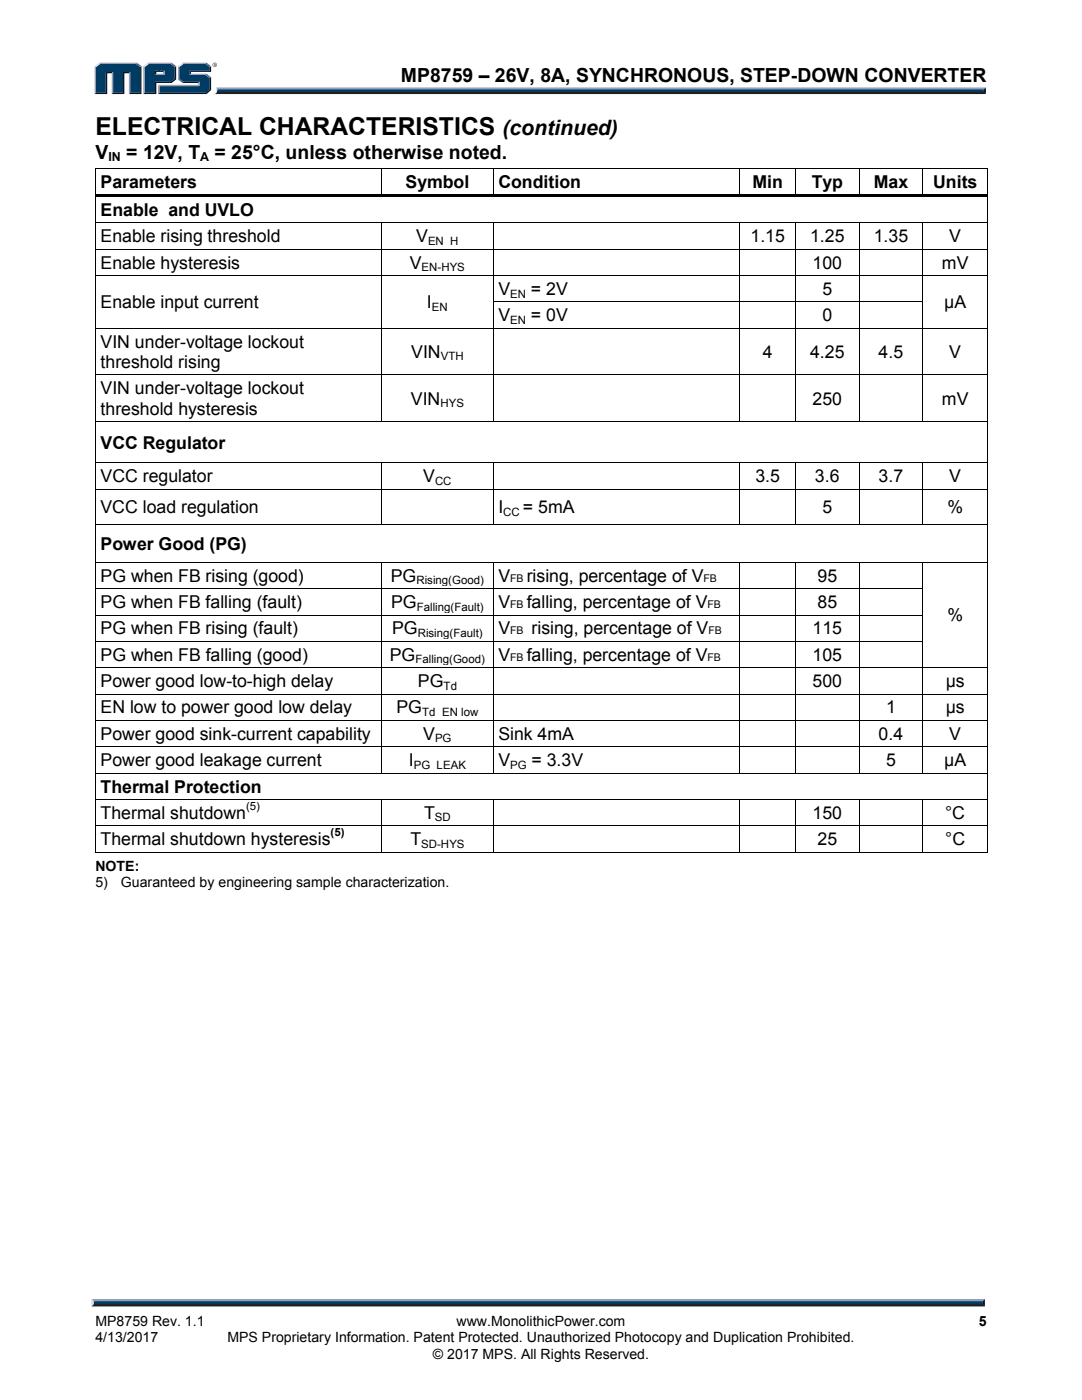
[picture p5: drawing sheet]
<svg xmlns="http://www.w3.org/2000/svg" width="216mm" height="279mm" viewBox="0 0 216 279" stroke-linecap="round" stroke-linejoin="round" font-family="sans-serif">
<path d="M43.2 17.5h153.5l-.4 .6h-153z" fill="#94a0b9"/>
<path d="M43.3 18.1h153l.4 .7h-153.9l.4-.3z" fill="#231f20"/>
<path d="M196.3 17.9l.4-.4v1.3l-.4-.4z" fill="#001339"/>
<path d="M43.4 17.9h152.9v.5h-153z" fill="#003b63"/>
<path d="M43.2 17.4l.2 .6a.79 .79 0 0 1-.6 .8l.1-.1a1.24 1.24 0 0 0 .3-1.3z" fill="#dcddde"/>
<path d="M30.9 15l.3-.3h1.3l.3 .3z" fill="#94a0b9"/>
<g fill="#003b63">
<path d="M19.2 13.4l.8-.6h7.2l.8 .6v5.1h-2v-4.1h-1.5v4.1h-1.9v-4.1h-1.5v4.1h-1.9z"/>
<path d="M28.9 13.4l.8-.6h2.1v1.3h-.9v.9h1.9v-.9h-1.2v-1.3h2.5l.8 .6v2.3l-.8 .6h-3.2v2.2h-2z"/>
<path d="M31.8 17.2h8v-.9h-3.2l-.8-.6v-2.3l.8-.6h4.4l.9 .6v.7h-4.1v.9h3.2l.9 .6v2.2l-.9 .7h-9.2z"/>
</g>
<path d="M36.4 12.6h4.8" fill="none" stroke="#94a0b9" stroke-width=".26"/>
<path d="M35.5 13.2l.9-.7 .2 .3-.8 .6z" fill="#dcddde"/>
<path d="M35.7 13.2v2.7" fill="none" stroke="#94a0b9" stroke-width=".27"/>
<path d="M35.5 15.9l.3-.2 .8 .6-.2 .3z" fill="#547194"/>
<path d="M36.4 16.4h3.4" fill="none" stroke="#001339" stroke-width=".26"/>
<g fill="#94a0b9">
<path d="M31.6 16.9h8v-.3l.2-.3v.9h-8z"/>
<path d="M31.6 16.9l.2 .3v1.3l-.2 .3z"/>
</g>
<path d="M37.8 14.1h4.1v-.7l.2-.2v1.2h-4v.3l-.3 .3z" fill="#001339"/>
<path d="M37.8 14.8h3.4" fill="none" stroke="#94a0b9" stroke-width=".26"/>
<path d="M41.2 14.7l.9 .7-.2 .2-.9-.6z" fill="#547194"/>
<g fill="#001339">
<path d="M31.6 18.8l.2-.3h9.2l.9-.7v-2.2l.2-.2v2.6l-.9 .8z"/>
<path d="M30.9 16.3h3.2l.8-.6v-2.3l.3-.2v2.7l-.9 .7h-3.1v2.2h-2.6l.3-.3h2z"/>
</g>
<path d="M34.3 12.5l.9 .7-.3 .2-.8-.6z" fill="#547194"/>
<path d="M29.5 12.6h4.8" fill="none" stroke="#94a0b9" stroke-width=".26"/>
<path d="M28.6 13.2l.9-.7 .2 .3-.8 .6z" fill="#dcddde"/>
<path d="M28.7 13.2v5.6" fill="none" stroke="#94a0b9" stroke-width=".27"/>
<path d="M32.5 14.4l.3-.3v.9l-.3-.3z" fill="#94a0b9"/>
<g fill="#001339">
<path d="M30.9 14.1h1.9l-.3 .3h-1.3v.3l-.3 .3z"/>
<path d="M28 13.4l.2-.2v5.6h-2.5l.3-.3h2z"/>
</g>
<path d="M27.3 12.5l.9 .7-.2 .2-.8-.6z" fill="#547194"/>
<path d="M19.8 12.6h7.5" fill="none" stroke="#94a0b9" stroke-width=".26"/>
<path d="M18.9 13.2l.9-.7 .2 .3-.8 .6z" fill="#dcddde"/>
<path d="M19 13.2v5.6" fill="none" stroke="#94a0b9" stroke-width=".27"/>
<path d="M21.1 14.4h1.5l-.3 .2h-.9v4.2h-2.5l.3-.3h1.9z" fill="#001339"/>
<path d="M22.4 14.4v4.4" fill="none" stroke="#94a0b9" stroke-width=".27"/>
<path d="M24.5 14.4h1.5l-.3 .2h-.9v4.2h-2.5l.3-.3h1.9z" fill="#001339"/>
<path d="M25.8 14.4v4.4" fill="none" stroke="#94a0b9" stroke-width=".27"/>
<path d="M41.2 12.5l.9 .7-.2 .2-.9-.6z" fill="#547194"/>
<g fill="#231f20">
<path d="M18.7 260h177.4l.4 .7h-178.2z"/>
<path d="M42.4 13a.45 .45 0 0 1 .9 0 .45 .45 0 0 1-.9 0zM42.5 12.9a.37 .37 0 0 0 .7 0 .37 .37 0 0 0-.7 0zM42.7 12.7l.3 .1 .1 .4-.3-.2-.1 .2zM42.8 12.8v.1h.1z"/>
</g>
<path d="M18.3 259.2h178.2l-.4 .8h-177.4z" fill="#94a0b9"/>
<path d="M196.5 259.2v1.5l-.4-.4v-.6z" fill="#001339"/>
<path d="M18.7 259.7h177.4v.6h-177.4z" fill="#003b63"/>
<path d="M18.3 259.2l.4 .5v.6l-.4 .4z" fill="#dcddde"/>
<g fill="#000">
<path d="M19 33.5h.1v.7h-.1zM19 38.8h.1v1h-.1zM19.1 38.8h177.9v.5h-177.9zM76.1 33.5h.2v.7h-.2zM98.3 33.5h.2v.7h-.2zM147.6 33.5h.1v.7h-.1zM158.7 33.5h.1v.7h-.1zM171.4 33.5h.1v.7h-.1zM184.1 33.5h.1v.7h-.1zM197 33.5h.2v.7h-.2zM197 33.5h.2v.2h-.2zM197 38.8h.2v1h-.2z"/>
<path d="M19 44.4h.1v.7h-.1zM19 49.7h.1v.7h-.1zM19 54.9h.1v.7h-.1zM76.1 44.4h.2v.7h-.2zM76.1 49.7h.2v.7h-.2zM76.1 54.9h.2v.7h-.2zM98.3 44.4h.2v.7h-.2zM98.3 49.7h.2v.7h-.2zM98.3 54.9h.2v.7h-.2zM147.6 44.4h.1v.7h-.1zM147.6 49.7h.1v.7h-.1zM147.6 54.9h.1v.7h-.1z"/>
<path d="M158.7 44.4h.1v.7h-.1zM158.7 49.7h.1v.7h-.1zM158.7 54.9h.1v.7h-.1zM171.4 44.4h.1v.7h-.1zM171.4 49.7h.1v.7h-.1zM171.4 54.9h.1v.7h-.1zM184.1 44.4h.1v.7h-.1zM184.1 49.7h.1v.7h-.1zM184.1 54.9h.1v.7h-.1zM197 44.4h.2v.7h-.2zM197 49.7h.2v.7h-.2zM197 54.9h.2v.7h-.2z"/>
<path d="M19 60.2h.1v.7h-.1zM19 65.4h.1v.7h-.1zM19 74.7h.1v.7h-.1zM76.1 60.2h.2v.7h-.2zM76.1 65.4h.2v.7h-.2zM76.1 74.7h.2v.7h-.2zM98.3 60.2h.2v.7h-.2zM98.3 65.4h.2v.7h-.2zM98.3 74.7h.2v.7h-.2zM147.6 60.2h.1v.7h-.1zM147.6 65.4h.1v.7h-.1zM147.6 74.7h.1v.7h-.1z"/>
<path d="M158.7 60.2h.1v.7h-.1zM158.7 65.4h.1v.7h-.1zM158.7 74.7h.1v.7h-.1zM171.4 60.2h.1v.7h-.1zM171.4 65.4h.1v.7h-.1zM171.4 74.7h.1v.7h-.1zM184.1 60.2h.1v.7h-.1zM184.1 65.4h.1v.7h-.1zM184.1 74.7h.1v.7h-.1zM197 60.2h.2v.7h-.2zM197 65.4h.2v.7h-.2zM197 74.7h.2v.7h-.2z"/>
<path d="M19 84.1h.1v.7h-.1zM19 92.3h.1v.7h-.1zM19 97.6h.1v.7h-.1zM76.1 92.3h.2v.7h-.2zM76.1 97.6h.2v.7h-.2zM98.3 92.3h.2v.7h-.2zM98.3 97.6h.2v.7h-.2zM147.6 92.3h.1v.7h-.1zM147.6 97.6h.1v.7h-.1zM158.7 92.3h.1v.7h-.1zM158.7 97.6h.1v.7h-.1zM171.4 92.3h.1v.7h-.1z"/>
<path d="M171.4 97.6h.1v.7h-.1zM184.1 92.3h.1v.7h-.1zM184.1 97.6h.1v.7h-.1zM197 84.1h.2v.7h-.2zM197 92.3h.2v.7h-.2zM197 97.6h.2v.7h-.2zM19 104.7h.1v.7h-.1zM19 112.2h.1v.7h-.1zM19 117.4h.1v.7h-.1zM76.1 112.2h.2v.7h-.2zM76.1 117.4h.2v.7h-.2zM98.3 112.2h.2v.7h-.2z"/>
<path d="M98.3 117.4h.2v.7h-.2zM147.6 112.2h.1v.7h-.1zM147.6 117.4h.1v.7h-.1zM158.7 112.2h.1v.7h-.1zM158.7 117.4h.1v.7h-.1zM171.4 112.2h.1v.7h-.1zM171.4 117.4h.1v.7h-.1zM184.1 112.2h.1v.7h-.1zM184.1 117.4h.1v.7h-.1zM197 104.7h.2v.7h-.2zM197 112.2h.2v.7h-.2zM197 117.4h.2v.7h-.2z"/>
<path d="M19 122.7h.1v.7h-.1zM19 127.9h.1v.7h-.1zM19 133.2h.1v.7h-.1zM19 138.5h.1v.6h-.1zM76.1 122.7h.2v.7h-.2zM76.1 127.9h.2v.7h-.2zM76.1 133.2h.2v.7h-.2zM76.1 138.5h.2v.6h-.2zM98.3 122.7h.2v.7h-.2zM98.3 127.9h.2v.7h-.2zM98.3 133.2h.2v.7h-.2zM98.3 138.5h.2v.6h-.2z"/>
<path d="M147.6 122.7h.1v.7h-.1zM147.6 127.9h.1v.7h-.1zM147.6 133.2h.1v.7h-.1zM147.6 138.5h.1v.6h-.1zM158.7 122.7h.1v.7h-.1zM158.7 127.9h.1v.7h-.1zM158.7 133.2h.1v.7h-.1zM158.7 138.5h.1v.6h-.1zM171.4 122.7h.1v.7h-.1zM171.4 127.9h.1v.7h-.1zM171.4 133.2h.1v.7h-.1zM171.4 138.5h.1v.6h-.1z"/>
<path d="M184.1 122.7h.1v.7h-.1zM184.1 127.9h.1v.7h-.1zM184.1 133.2h.1v.7h-.1zM184.1 138.5h.1v.6h-.1zM197 122.7h.2v.7h-.2zM197 127.9h.2v.7h-.2zM197 133.2h.2v.7h-.2zM197 138.5h.2v.6h-.2zM19 143.7h.1v.7h-.1zM19 148.9h.1v.7h-.1zM19 154.2h.1v.7h-.1zM76.1 143.7h.2v.7h-.2z"/>
<path d="M76.1 148.9h.2v.7h-.2zM98.3 143.7h.2v.7h-.2zM98.3 148.9h.2v.7h-.2zM147.6 143.7h.1v.7h-.1zM147.6 148.9h.1v.7h-.1zM158.7 143.7h.1v.7h-.1zM158.7 148.9h.1v.7h-.1zM171.4 143.7h.1v.7h-.1zM171.4 148.9h.1v.7h-.1zM184.1 143.7h.1v.7h-.1zM184.1 148.9h.1v.7h-.1zM197 143.7h.2v.7h-.2z"/>
<path d="M197 148.9h.2v.7h-.2zM197 154.2h.2v.7h-.2zM19 159.5h.1v.7h-.1zM19 164.7h.1v.7h-.1zM76.1 159.5h.2v.7h-.2zM76.1 164.7h.2v.7h-.2zM98.3 159.5h.2v.7h-.2zM98.3 164.7h.2v.7h-.2zM147.6 159.5h.1v.7h-.1zM147.6 164.7h.1v.7h-.1zM158.7 159.5h.1v.7h-.1zM158.7 164.7h.1v.7h-.1z"/>
<path d="M171.4 159.5h.1v.7h-.1zM171.4 164.7h.1v.7h-.1zM184.1 159.5h.1v.7h-.1zM184.1 164.7h.1v.7h-.1zM197 159.5h.2v.7h-.2zM197 164.7h.2v.7h-.2zM197 170h.2v.2h-.2z"/>
</g>
<g fill="none" stroke="#000" stroke-width=".2">
<path d="M19 33.6h57.1M19 34.2v4.6M19 39.8v4.6M76.2 34.2v4.6M76.3 33.6h22M98.4 34.2v4.6M98.5 33.6h49.1M147.6 34.2v4.6M147.7 33.6h11M158.8 34.2v4.6M158.8 33.6h12.6M171.5 34.2v4.6"/>
<path d="M171.5 33.6h12.6M184.1 34.2v4.6M184.2 33.6h12.8M197.1 34.2v4.6M197.1 39.8v4.6M19 45.1v4.6M19 50.4v4.5M19 55.6v4.6M19.1 44.5h57M19.1 49.8h57M19.1 55h57M76.2 45.1v4.6"/>
<path d="M76.2 50.4v4.5M76.2 55.6v4.6M76.3 44.5h22M76.3 49.8h22M76.3 55h22M98.4 45.1v4.6M98.4 50.4v4.5M98.4 55.6v4.6M98.5 44.5h49.1M98.5 49.8h49.1M98.5 55h49.1M147.6 45.1v4.6"/>
<path d="M147.6 50.4v4.5M147.6 55.6v4.6M147.7 44.5h11M147.7 49.8h11M147.7 55h11M158.8 45.1v4.6M158.8 50.4v4.5M158.8 55.6v4.6M158.8 44.5h12.6M158.8 49.8h12.6M158.8 55h12.6M171.5 45.1v4.6"/>
<path d="M171.5 50.4v4.5M171.5 55.6v4.6M171.5 44.5h12.6M171.5 49.8h12.6M171.5 55h12.6M184.1 45.1v4.6M184.1 50.4v4.5M184.1 55.6v4.6M184.2 44.5h12.8M184.2 49.8h12.8M184.2 55h12.8M197.1 45.1v4.6"/>
<path d="M197.1 50.4v4.5M197.1 55.6v4.6M19 60.9v4.5M19 66.1v8.6M19 75.4v8.7M19.1 65.5h57M19.1 74.8h57M76.2 60.9v4.5M76.2 66.1v8.6M76.2 75.4v8.7M76.3 65.5h22M76.3 74.8h22"/>
<path d="M98.4 60.9v4.5M98.4 66.1v8.6M98.4 75.4v8.7M98.5 60.3h49.1M98.5 65.5h49.1M98.5 74.8h49.1M147.6 60.9v4.5M147.6 66.1v8.6M147.6 75.4v8.7M147.7 60.3h11M147.7 65.5h11M147.7 74.8h11"/>
<path d="M158.8 60.9v4.5M158.8 66.1v8.6M158.8 75.4v8.7M158.8 60.3h12.6M158.8 65.5h12.6M158.8 74.8h12.6M171.5 60.9v4.5M171.5 66.1v8.6M171.5 75.4v8.7M171.5 60.3h12.6M171.5 65.5h12.6M171.5 74.8h12.6"/>
<path d="M184.1 60.9v4.5M184.1 66.1v8.6M184.1 75.4v8.7M184.2 65.5h12.8M184.2 74.8h12.8M197.1 60.9v4.5M197.1 66.1v8.6M197.1 75.4v8.7M19 84.8v7.5M19 93v4.6M19 98.3v6.4M19.1 84.1h177.9"/>
<path d="M19.1 92.4h57M19.1 97.6h57M76.2 93v4.6M76.2 98.3v6.4M76.3 92.4h22M76.3 97.6h22M98.4 93v4.6M98.4 98.3v6.4M98.5 92.4h49.1M98.5 97.6h49.1M147.6 93v4.6M147.6 98.3v6.4"/>
<path d="M147.7 92.4h11M147.7 97.6h11M158.8 93v4.6M158.8 98.3v6.4M158.8 92.4h12.6M158.8 97.6h12.6M171.5 93v4.6M171.5 98.3v6.4M171.5 92.4h12.6M171.5 97.6h12.6M184.1 93v4.6M184.1 98.3v6.4"/>
<path d="M184.2 92.4h12.8M184.2 97.6h12.8M197.1 84.8v7.5M197.1 93v4.6M197.1 98.3v6.4M19 105.4v6.8M19 112.9v4.5M19 118.1v4.6M19.1 104.8h177.9M19.1 112.2h57M19.1 117.5h57M76.2 112.9v4.5"/>
<path d="M76.2 118.1v4.6M76.3 112.2h22M76.3 117.5h22M98.4 112.9v4.5M98.4 118.1v4.6M98.5 112.2h49.1M98.5 117.5h49.1M147.6 112.9v4.5M147.6 118.1v4.6M147.7 112.2h11M147.7 117.5h11M158.8 112.9v4.5"/>
<path d="M158.8 118.1v4.6M158.8 112.2h12.6M158.8 117.5h12.6M171.5 112.9v4.5M171.5 118.1v4.6M171.5 112.2h12.6M171.5 117.5h12.6M184.1 112.9v4.5M184.1 118.1v4.6M184.2 112.2h12.8M197.1 105.4v6.8M197.1 112.9v4.5"/>
<path d="M197.1 118.1v4.6M19 123.4v4.5M19 128.6v4.6M19 133.9v4.6M19 139.1v4.6M19.1 122.8h57M19.1 128h57M19.1 133.3h57M19.1 138.5h57M76.2 123.4v4.5M76.2 128.6v4.6M76.2 133.9v4.6"/>
<path d="M76.2 139.1v4.6M76.3 122.8h22M76.3 128h22M76.3 133.3h22M76.3 138.5h22M98.4 123.4v4.5M98.4 128.6v4.6M98.4 133.9v4.6M98.4 139.1v4.6M98.5 122.8h49.1M98.5 128h49.1M98.5 133.3h49.1"/>
<path d="M98.5 138.5h49.1M147.6 123.4v4.5M147.6 128.6v4.6M147.6 133.9v4.6M147.6 139.1v4.6M147.7 122.8h11M147.7 128h11M147.7 133.3h11M147.7 138.5h11M158.8 123.4v4.5M158.8 128.6v4.6M158.8 133.9v4.6"/>
<path d="M158.8 139.1v4.6M158.8 122.8h12.6M158.8 128h12.6M158.8 133.3h12.6M158.8 138.5h12.6M171.5 123.4v4.5M171.5 128.6v4.6M171.5 133.9v4.6M171.5 139.1v4.6M171.5 122.8h12.6M171.5 128h12.6M171.5 133.3h12.6"/>
<path d="M171.5 138.5h12.6M184.1 123.4v4.5M184.1 128.6v4.6M184.1 133.9v4.6M184.1 139.1v4.6M184.2 133.3h12.8M184.2 138.5h12.8M197.1 123.4v4.5M197.1 128.6v4.6M197.1 133.9v4.6M197.1 139.1v4.6M19 144.4v4.5"/>
<path d="M19 149.6v4.6M19 154.9v4.6M19.1 143.8h57M19.1 149h57M19.1 154.3h177.9M19.1 159.6h57M76.2 144.4v4.5M76.2 149.6v4.6M76.3 143.8h22M76.3 149h22M76.3 159.6h22M98.4 144.4v4.5"/>
<path d="M98.4 149.6v4.6M98.5 143.8h49.1M98.5 149h49.1M98.5 159.6h49.1M147.6 144.4v4.5M147.6 149.6v4.6M147.7 143.8h11M147.7 149h11M147.7 159.6h11M158.8 144.4v4.5M158.8 149.6v4.6M158.8 143.8h12.6"/>
<path d="M158.8 149h12.6M158.8 159.6h12.6M171.5 144.4v4.5M171.5 149.6v4.6M171.5 143.8h12.6M171.5 149h12.6M171.5 159.6h12.6M184.1 144.4v4.5M184.1 149.6v4.6M184.2 143.8h12.8M184.2 149h12.8M184.2 159.6h12.8"/>
<path d="M197.1 144.4v4.5M197.1 149.6v4.6M197.1 154.9v4.6M19 170.1h57.1M19 160.2v4.5M19 165.4v4.8M19.1 164.8h57M76.2 160.2v4.5M76.2 165.4v4.8M76.3 164.8h22M76.3 170.1h22M98.4 160.2v4.5"/>
<path d="M98.4 165.4v4.8M98.5 164.8h49.1M98.5 170.1h49.1M147.6 160.2v4.5M147.6 165.4v4.8M147.7 164.8h11M147.7 170.1h11M158.8 160.2v4.5M158.8 165.4v4.8M158.8 164.8h12.6M158.8 170.1h12.6M171.5 160.2v4.5"/>
<path d="M171.5 165.4v4.8M171.5 164.8h12.6M171.5 170.1h12.6M184.1 160.2v4.5M184.1 165.4v4.8M184.2 164.8h12.8M184.2 170.1h12.8M197.1 160.2v4.5M197.1 165.4v4.8"/>
</g>
<text font-size="4.9" x="19" y="27">ELECTRICAL CHARACTERISTICS</text>
<text font-size="4.2" x="100.2" y="27">(continued)</text>
<g font-size="3.9">
<text x="80" y="16.3">MP8759 – 26V, 8A, SYNCHRONOUS, STEP-DOWN CONVERTER</text>
<text x="19" y="31.6">V</text>
<text x="25.2" y="31.6">= 12V, T</text>
<text x="42.8" y="31.6">= 25°C, unless otherwise noted.</text>
</g>
<g font-size="3.5">
<text x="20.1" y="37.5">Parameters</text>
<text x="80.9" y="37.5">Symbol</text>
<text x="99.4" y="37.5">Condition</text>
<text x="150.1" y="37.5">Min</text>
<text x="162" y="37.5">Typ</text>
<text x="174.4" y="37.5">Max</text>
<text x="186.2" y="37.5">Units</text>
<text x="20.1" y="43.1">Enable and UVLO</text>
<text x="20.1" y="48.4">Enable rising threshold</text>
<text x="20.1" y="53.6">Enable hysteresis</text>
<text x="81.8" y="53.6">V</text>
<text x="83.1" y="48.4">V</text>
<text x="149.8" y="48.4">1.15</text>
<text x="161.7" y="48.4">1.25</text>
<text x="162.1" y="53.6">100</text>
<text x="174.4" y="48.4">1.35</text>
<text x="188" y="53.6">mV</text>
<text x="189.4" y="48.4">V</text>
<text x="99.4" y="58.9">V</text>
<text x="105.9" y="58.9">= 2V</text>
<text x="164.1" y="58.9">5</text>
<text x="20.1" y="61.5">Enable input current</text>
<text x="85.2" y="61.5">I</text>
<text x="99.4" y="64.1">V</text>
<text x="105.9" y="64.1">= 0V</text>
<text x="164.1" y="64.1">0</text>
<text x="188.4" y="61.5">μA</text>
<text x="20.1" y="69.4">VIN under-voltage lockout</text>
<text x="82.1" y="71.4">VIN</text>
<text x="152.2" y="71.4">4</text>
<text x="161.6" y="71.4">4.25</text>
<text x="175.3" y="71.4">4.5</text>
<text x="189.4" y="71.4">V</text>
<text x="20.1" y="73.4">threshold rising</text>
<text x="20.1" y="78.7">VIN under-voltage lockout</text>
<text x="20.1" y="82.8">threshold hysteresis</text>
<text x="82" y="80.7">VIN</text>
<text x="162.1" y="80.7">250</text>
<text x="188" y="80.7">mV</text>
<text x="20.1" y="89.5">VCC Regulator</text>
<text x="20.1" y="96.2">VCC regulator</text>
<text x="84.5" y="96.2">V</text>
<text x="150.7" y="96.2">3.5</text>
<text x="162.6" y="96.2">3.6</text>
<text x="175.3" y="96.2">3.7</text>
<text x="189.4" y="96.2">V</text>
<text x="20.1" y="102.4">VCC load regulation</text>
<text x="99.4" y="102.4">I</text>
<text x="104.4" y="102.4">= 5mA</text>
<text x="164.1" y="102.4">5</text>
<text x="189" y="102.4">%</text>
<text x="20.1" y="109.7">Power Good (PG)</text>
<text x="20.1" y="116.1">PG when FB rising (good)</text>
<text x="78" y="116.1">PG</text>
<text x="99.4" y="116.1">V</text>
<text x="105.1" y="116.1">rising, percentage of V</text>
<text x="163.1" y="116.1">95</text>
<text x="20.1" y="121.4">PG when FB falling (fault)</text>
<text x="78" y="121.4">PG</text>
<text x="99.4" y="121.4">V</text>
<text x="105.1" y="121.4">falling, percentage of V</text>
<text x="163.1" y="121.4">85</text>
<text x="189" y="124">%</text>
<text x="20.1" y="126.6">PG when FB rising (fault)</text>
<text x="20.1" y="131.9">PG when FB falling (good)</text>
<text x="77.8" y="131.9">PG</text>
<text x="78.2" y="126.6">PG</text>
<text x="99.4" y="126.6">V</text>
<text x="99.4" y="131.9">V</text>
<text x="105.1" y="131.9">falling, percentage of V</text>
<text x="106.1" y="126.6">rising, percentage of V</text>
<text x="162.1" y="126.6">115</text>
<text x="162.1" y="131.9">105</text>
<text x="20.1" y="137.1">Power good low-to-high delay</text>
<text x="83.4" y="137.1">PG</text>
<text x="162.1" y="137.1">500</text>
<text x="188.7" y="137.1">μs</text>
<text x="20.1" y="142.4">EN low to power good low delay</text>
<text x="79.1" y="142.4">PG</text>
<text x="176.8" y="142.4">1</text>
<text x="188.7" y="142.4">μs</text>
<text x="20.1" y="147.6">Power good sink-current capability</text>
<text x="84.4" y="147.6">V</text>
<text x="99.4" y="147.6">Sink 4mA</text>
<text x="175.3" y="147.6">0.4</text>
<text x="189.4" y="147.6">V</text>
<text x="20.1" y="152.9">Power good leakage current</text>
<text x="81.6" y="152.9">I</text>
<text x="99.4" y="152.9">V</text>
<text x="106.1" y="152.9">= 3.3V</text>
<text x="176.8" y="152.9">5</text>
<text x="188.4" y="152.9">μA</text>
<text x="20.1" y="158.2">Thermal Protection</text>
<text x="20.1" y="163.4">Thermal shutdown</text>
<text x="84.6" y="163.4">T</text>
<text x="162.1" y="163.4">150</text>
<text x="188.6" y="163.4">°C</text>
<text x="20.1" y="168.7">Thermal shutdown hysteresis</text>
<text x="81.9" y="168.7">T</text>
<text x="163.1" y="168.7">25</text>
<text x="188.6" y="168.7">°C</text>
</g>
<g font-size="2.8">
<text x="19" y="173.8">NOTE:</text>
<text x="19" y="177.1">5)</text>
<text x="24.1" y="177.1">Guaranteed by engineering sample characterization.</text>
<text x="19" y="264.6">MP8759 Rev. 1.1</text>
<text x="19" y="267.9">4/13/2017</text>
<text x="45.4" y="267.9">MPS Proprietary Information. Patent Protected. Unauthorized Photocopy and Duplication Prohibited.</text>
<text x="91.1" y="264.6">www.MonolithicPower.com</text>
<text x="195.3" y="264.6">5</text>
<text x="86.4" y="271.1">© 2017 MPS. All Rights Reserved.</text>
</g>
<g font-size="2.5">
<text x="21.6" y="32.2">IN</text>
<text x="40" y="32.2">A</text>
</g>
<g font-size="2.3">
<text x="85.4" y="48.9">EN H</text>
<text x="84.1" y="54.1">EN-HYS</text>
<text x="101.8" y="59.4">EN</text>
<text x="86.2" y="62">EN</text>
<text x="101.8" y="64.7">EN</text>
<text x="87.9" y="71.9">VTH</text>
<text x="87.9" y="81.3">HYS</text>
<text x="86.8" y="96.8">CC</text>
<text x="100.4" y="103">CC</text>
<text x="83.1" y="116.6">Rising(Good)</text>
<text x="83.2" y="121.9">Falling(Fault)</text>
<text x="83.4" y="127.1">Rising(Fault)</text>
<text x="82.9" y="132.4">Falling(Good)</text>
<text x="88.5" y="137.7">Td</text>
<text x="84.2" y="142.9">Td EN low</text>
<text x="86.8" y="148.2">PG</text>
<text x="82.5" y="153.4">PG LEAK</text>
<text x="101.8" y="153.4">PG</text>
<text x="49.1" y="161.6">(5)</text>
<text x="66" y="166.9">(5)</text>
<text x="86.8" y="163.9">SD</text>
<text x="84.1" y="169.2">SD-HYS</text>
</g>
<g font-size="2.1">
<text x="101.8" y="116.1">FB</text>
<text x="140.4" y="116.1">FB</text>
<text x="101.8" y="121.4">FB</text>
<text x="141.2" y="121.4">FB</text>
<text x="101.8" y="126.6">FB</text>
<text x="101.8" y="131.9">FB</text>
<text x="141.2" y="131.9">FB</text>
<text x="141.4" y="126.6">FB</text>
</g>
</svg>
